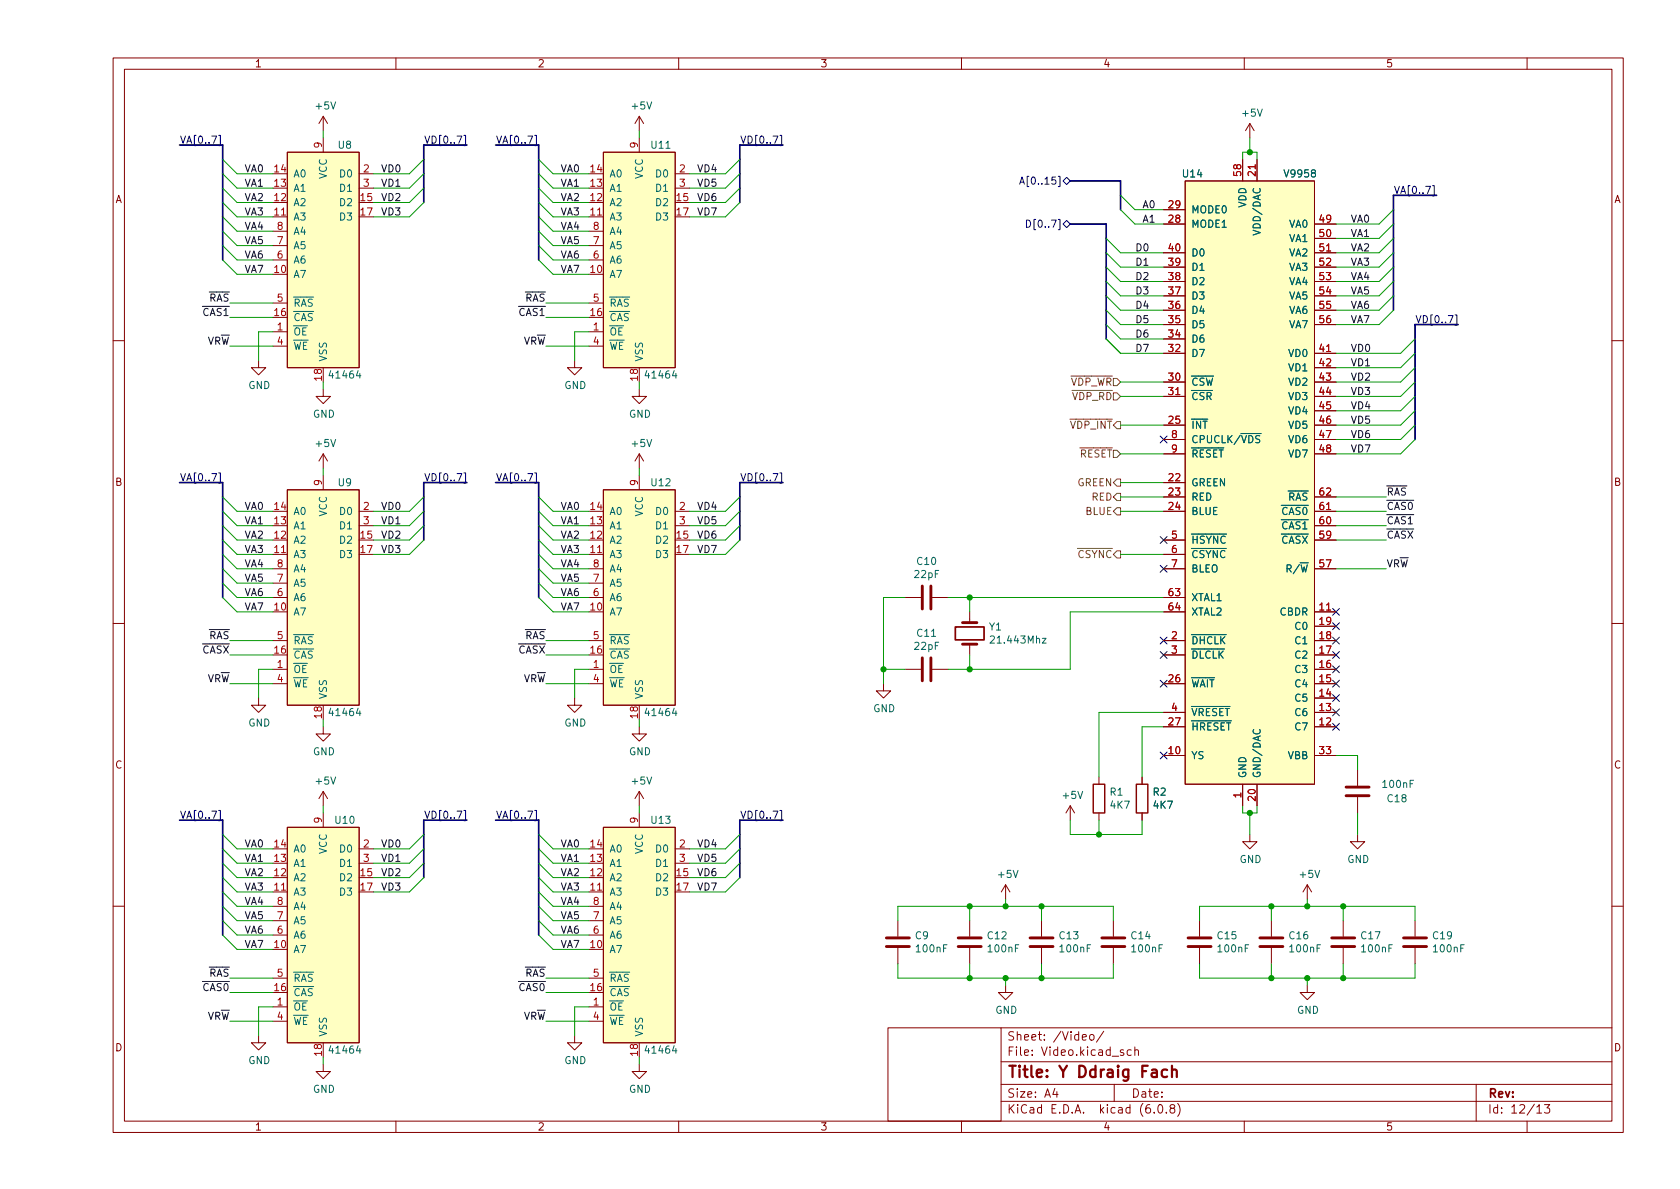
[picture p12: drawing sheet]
<svg xmlns="http://www.w3.org/2000/svg" width="297mm" height="210mm" viewBox="0 0 297 210" stroke-linecap="round" stroke-linejoin="round" font-family="sans-serif">
<g fill="none" stroke="#840000" stroke-width=".18">
<path d="M20 10.2h267v190.1h-267zM22 12.2h263v186.1h-263zM70 10.2v2M120 10.2v2M170 10.2v2M220 10.2v2M270 10.2v2M48.3 38.3h2.5M50.8 26.9h12.7v38.1h-12.7zM57.1 20.6v2.5M57.1 24.4v2.5M57.1 20.6l-.7 1.2"/>
<path d="M57.1 20.6l.8 1.2M63.5 30.7h2.5M63.5 33.3h2.5M104.1 38.3h2.6M106.7 26.9h12.7v38.1h-12.7zM113 20.6v2.5M113 24.4v2.5M113 20.6l-.7 1.2M113 20.6l.8 1.2M119.4 30.7h2.5M119.4 33.3h2.5M205.7 39.6h3.8"/>
<path d="M205.7 37.1h3.8M209.5 32h22.9v106.7h-22.9zM219.7 28.2v3.8M221 21.8l-.8 1.3M221 21.8v2.6M221 21.8l.7 1.3M222.2 28.2v3.8M232.4 39.6h3.8M48.3 58.7h2.5M48.3 53.6h2.5M48.3 46h2.5M48.3 43.4h2.5"/>
<path d="M48.3 40.9h2.5M104.1 58.7h2.6M104.1 53.6h2.6M104.1 46h2.6M104.1 43.4h2.6M104.1 40.9h2.6M205.7 59.9h3.8M205.7 57.4h3.8M205.7 54.9h3.8M205.7 52.3h3.8M205.7 49.8h3.8M205.7 47.2h3.8"/>
<path d="M205.7 44.7h3.8M232.4 57.4h3.8M232.4 54.9h3.8M232.4 52.3h3.8M232.4 49.8h3.8M232.4 47.2h3.8M232.4 44.7h3.8M232.4 42.2h3.8M20 60.2h2M45.7 63.7v1.3h1.3l-1.3 1.3-1.3-1.3h1.3M48.3 61.2h2.5M57.1 68.8v1.3h1.3l-1.3 1.3-1.2-1.3h1.2"/>
<path d="M101.6 63.7v1.3h1.3l-1.3 1.3-1.3-1.3h1.3M104.1 61.2h2.6M113 68.8v1.3h1.3l-1.3 1.3-1.2-1.3h1.2M205.7 75.2h3.8M205.7 67.6h3.8M205.7 70.1h3.8M205.7 62.5h3.8M205.7 77.7h3.8M232.4 75.2h3.8M232.4 67.6h3.8M232.4 70.1h3.8M232.4 62.5h3.8"/>
<path d="M232.4 65h3.8M232.4 72.6h3.8M232.4 77.7h3.8M285 60.2h2M48.3 98h2.5M50.8 86.6h12.7v38.1h-12.7zM57.1 80.3v2.5M57.1 84.1v2.5M57.1 80.3l-.7 1.2M57.1 80.3l.8 1.2M63.5 90.4h2.5M63.5 93h2.5"/>
<path d="M104.1 98h2.6M106.7 86.6h12.7v38.1h-12.7zM113 80.3v2.5M113 84.1v2.5M113 80.3l-.7 1.2M113 80.3l.8 1.2M119.4 90.4h2.5M119.4 93h2.5M205.7 98h3.8M205.7 90.4h3.8M205.7 85.3h3.8M205.7 87.9h3.8"/>
<path d="M205.7 80.3h3.8M205.7 95.5h3.8M232.4 90.4h3.8M232.4 93h3.8M232.4 87.9h3.8M232.4 80.3h3.8M232.4 95.5h3.8M20 110.2h2M48.3 118.4h2.5M48.3 113.3h2.5M48.3 105.7h2.5M48.3 103.1h2.5"/>
<path d="M48.3 100.6h2.5M104.1 118.4h2.6M104.1 113.3h2.6M104.1 105.7h2.6M104.1 103.1h2.6M104.1 100.6h2.6M160 118.4h2.8M160 105.7h2.8M164.8 118.4h2.8M164.8 105.7h2.8M171.4 108.2v1.9M171.4 113.9v1.9"/>
<path d="M205.7 113.3h3.8M205.7 105.7h3.8M205.7 100.6h3.8M205.7 108.2h3.8M205.7 115.8h3.8M232.4 118.4h3.8M232.4 113.3h3.8M232.4 100.6h3.8M232.4 108.2h3.8M232.4 115.8h3.8M232.4 110.7h3.8M285 110.2h2"/>
<path d="M45.7 123.4v1.3h1.3l-1.3 1.3-1.3-1.3h1.3M48.3 120.9h2.5M57.1 128.5v1.3h1.3l-1.3 1.3-1.2-1.3h1.2M57.1 139.9v2.6M57.1 139.9l-.7 1.3M57.1 139.9l.8 1.3M101.6 123.4v1.3h1.3l-1.3 1.3-1.3-1.3h1.3M104.1 120.9h2.6M113 128.5v1.3h1.3l-1.3 1.3-1.2-1.3h1.2M113 139.9l-.7 1.3M113 139.9v2.6M113 139.9l.8 1.3"/>
<path d="M156.2 120.9v1.3h1.3l-1.3 1.2-1.3-1.2h1.3M194.3 137.4v1.3M201.9 137.4v1.3M205.7 120.9h3.8M205.7 133.6h3.8M205.7 128.5h3.8M205.7 126h3.8M219.7 138.7v3.8M222.2 138.7v3.8M232.4 120.9h3.8M232.4 133.6h3.8M232.4 128.5h3.8"/>
<path d="M232.4 126h3.8M232.4 123.4h3.8M240 136.1v2.8M48.3 157.7h2.5M50.8 146.3h12.7v38.1h-12.7zM57.1 143.8v2.5M63.5 150.1h2.5M63.5 152.6h2.5M104.1 157.7h2.6M106.7 146.3h12.7v38.1h-12.7zM113 143.8v2.5M119.4 150.1h2.5"/>
<path d="M119.4 152.6h2.5M177.8 156.5l-.8 1.2M177.8 156.5v2.5M177.8 156.5l.8 1.2M189.2 142.5l-.7 1.3M189.2 142.5v2.5M189.2 142.5l.8 1.3M194.3 143.8v1.2M201.9 143.8v1.2M221 147.6v1.2h1.2l-1.2 1.3-1.3-1.3h1.3M231.1 156.5l-.7 1.2M231.1 156.5v2.5"/>
<path d="M231.1 156.5l.8 1.2M240 147.6v1.2h1.3l-1.3 1.3-1.2-1.3h1.2M240 141v2.8M20 160.2h2M48.3 178h2.5M48.3 173h2.5M48.3 165.3h2.5M48.3 162.8h2.5M48.3 160.3h2.5M104.1 178h2.6M104.1 173h2.6M104.1 165.3h2.6"/>
<path d="M104.1 162.8h2.6M104.1 160.3h2.6M158.7 162.8v2.8M158.7 167.6v2.8M171.4 162.8v2.8M171.4 167.6v2.8M177.8 174.2v1.3h1.3l-1.3 1.3-1.3-1.3h1.3M184.1 162.8v2.8M184.1 167.6v2.8M196.8 162.8v2.8M196.8 167.6v2.8M212.1 162.8v2.8"/>
<path d="M212.1 167.6v2.8M224.8 162.8v2.8M224.8 167.6v2.8M231.1 174.2v1.3h1.3l-1.3 1.3-1.2-1.3h1.2M237.5 162.8v2.8M237.5 167.6v2.8M250.2 162.8v2.8M250.2 167.6v2.8M285 160.2h2M45.7 183.1v1.3h1.3l-1.3 1.3-1.3-1.3h1.3M48.3 180.6h2.5M57.1 188.2v1.3h1.3l-1.3 1.2-1.2-1.2h1.2"/>
<path d="M70 198.3v2M101.6 183.1v1.3h1.3l-1.3 1.3-1.3-1.3h1.3M104.1 180.6h2.6M113 188.2v1.3h1.3l-1.3 1.2-1.2-1.2h1.2M120 198.3v2M157 181.8h20v16.5h-20zM170 198.3v2M177 194.8h108M177 191.8h108M177 187.8h108M177 181.8h108M186.5 192.5l-.4 1h1"/>
<path d="M186.9 193v1M191.4 183.4l.7-.1-.1-.3-.4-.1-.2 .2v.8h.6M192.7 183.1l.2-.2 .5 .2v.5l-.1 .3h-.4l-.2-.1zM195.1 182.4l-1.2 1.9M197 191.8v3M198.6 185.7l-.3-.1-.2 .2v.3l.5 .1v.4h-.5M200 185.7l-.4-.1-.3 .3v.4l.1 .3h.6M200.6 185.8l.3-.2 .3 .1 .1 .9M200.6 185.1v1.5M204.1 196.7v.1M204.9 195.4l.2-.1a.81 .81 0 0 1 .6 .7 .81 .81 0 0 1-.3 .8h-.2a.81 .81 0 0 1-.6-.6 .81 .81 0 0 1 .3-.8zM206.2 196.7v.1"/>
<path d="M207.1 196l-.2-.3v-.2l.2-.2 .5 .1 .1 .2-.1 .2-.6 .2-.1 .3v.4l.2 .1h.5l.1-.3-.1-.4-.2-.1M208.2 195.1a1.72 1.72 0 0 1 0 2.3M220 198.3v2M261 191.8v6.5M270 198.3v2M271.7 195.8l.5-.5v1.5M271.7 196.8h.9M273.1 195.3h.9l-.5 .6 .4 .1v.7l-.2 .1h-.4l-.2-.1"/>
</g>
<path d="M206.4 189.2l-.6-.1-.4 .4v.6l.2 .3 .2 .1 .6-.1M207.2 189.3a.5 .5 0 0 1 .9 .1v1.1M207.2 188.5v2" fill="none" stroke="#840000" stroke-width=".4"/>
<g fill="none" stroke="#840000" stroke-width=".51">
<path d="M163.1 103.6v4.1M163.1 116.3v4.1M164.6 103.6v4.1M164.6 116.3v4.1M170.2 110.1h2.5M170.2 113.9h2.5M238 139.2h4.1M238 140.7h4.1M156.7 167.4h4.1M156.7 165.9h4.1M169.4 167.4h4.1M169.4 165.9h4.1"/>
<path d="M182.1 167.4h4.1M182.1 165.9h4.1M194.8 167.4h4.1M194.8 165.9h4.1M210.1 167.4h4M210.1 165.9h4M222.8 167.4h4M222.8 165.9h4M235.5 167.4h4M235.5 165.9h4M248.2 167.4h4M248.2 165.9h4"/>
</g>
<g fill="#ffffc2" stroke="#ffffc2" stroke-width=".18">
<path d="M50.8 86.6h12.7v38.1h-12.7z"/>
<path d="M106.7 146.3h12.7v38.1h-12.7z"/>
<path d="M50.8 146.3h12.7v38.1h-12.7z"/>
<path d="M209.5 32h22.9v106.7h-22.9z"/>
<path d="M106.7 86.6h12.7v38.1h-12.7z"/>
<path d="M106.7 26.9h12.7v38.1h-12.7z"/>
<path d="M50.8 26.9h12.7v38.1h-12.7z"/>
</g>
<path d="M193.3 138.7h2v5.1h-2zM200.9 138.7h2v5.1h-2z" fill="none" stroke="#840000" stroke-width=".25"/>
<path d="M168.9 110.9h5.1v2.3h-5.1z" fill="none" stroke="#840000" stroke-width=".3"/>
<path d="M184.3 112.9h.7l-.7 .8h.7" fill="none" stroke="#006464" stroke-width=".18"/>
<g fill="none" stroke="#000084" stroke-width=".18">
<path d="M38.7 23.9h.3v1.9h-.3M82 23.9h.3v1.9h-.3M94.5 23.9h.3v1.9h-.3M137.9 23.9h.3v1.9h-.3M180.3 32.6l.4-1.3 .4 1.3M180.4 32.2h.6M181.5 38.9a.64 .64 0 0 1 .7 .7 .64 .64 0 0 1-.7 .6zM188 39.6l.6-.6 .6 .6-.6 .7zM188.6 31.4l.6 .6-.6 .6-.6-.6zM253.3 32.8h.3v1.8h-.3M257.3 55.7h.3v1.8h-.3M205.1 77.1l1.2 1.2"/>
<path d="M206.3 77.1l-1.2 1.2M38.7 83.6h.3v1.8h-.3M82 83.6h.3v1.8h-.3M94.5 83.6h.3v1.8h-.3M137.9 83.6h.3v1.8h-.3M205.1 94.9l1.2 1.2M205.1 100l1.2 1.2M206.3 94.9l-1.2 1.2M206.3 100l-1.2 1.2M205.1 115.2l1.2 1.2M205.1 112.7l1.2 1.2M206.3 115.2l-1.2 1.2"/>
<path d="M206.3 112.7l-1.2 1.2M235.6 112.7l1.2 1.2M235.6 115.2l1.2 1.2M235.6 107.6l1.2 1.2M235.6 110.1l1.2 1.2M235.6 117.7l1.2 1.3M236.8 112.7l-1.2 1.2M236.8 115.2l-1.2 1.2M236.8 107.6l-1.2 1.2M236.8 110.1l-1.2 1.2M236.8 117.7l-1.2 1.3M205.1 133l1.2 1.2"/>
<path d="M205.1 120.3l1.2 1.2M206.3 133l-1.2 1.2M206.3 120.3l-1.2 1.2M235.6 127.9l1.2 1.2M235.6 125.4l1.2 1.2M235.6 122.8l1.2 1.2M235.6 120.3l1.2 1.2M236.8 127.9l-1.2 1.2M236.8 125.4l-1.2 1.2M236.8 122.8l-1.2 1.2M236.8 120.3l-1.2 1.2M38.7 143.3h.3v1.8h-.3"/>
<path d="M82 143.3h.3v1.8h-.3M94.5 143.3h.3v1.8h-.3M137.9 143.3h.3v1.8h-.3"/>
</g>
<path d="M197.5 89.8h.6v1.3h-.6l-.7-.7zM197.5 84.7h.6v1.3h-.6l-.7-.7zM197.5 87.2h.6v1.3h-.6l-.7-.6z" fill="none" stroke="#725600" stroke-width=".18"/>
<g fill="none" stroke="#000084" stroke-width=".3">
<path d="M31.7 25.6h7.7v20.4M82.5 25.6h-7.6v10.2M87.6 25.6h7.6v20.4M138.4 25.6h-7.6v10.2M189.2 39.6h6.4v20.3M189.2 32h8.9v5.1M254 34.5h-7.6v20.4M257.8 57.4h-7.6v20.3M31.7 85.3h7.7v20.4M82.5 85.3h-7.6v10.2M87.6 85.3h7.6v20.4M138.4 85.3h-7.6v10.2"/>
<path d="M31.7 145h7.7v20.3M82.5 145h-7.6v10.2M87.6 145h7.6v20.3M138.4 145h-7.6v10.2"/>
</g>
<g fill="none" stroke="#009600" stroke-width=".18">
<path d="M39.4 38.3l2.5 2.6h6.4M39.4 35.8l2.5 2.5h6.4M39.4 30.7l2.5 2.6h6.4M39.4 33.3l2.5 2.5h6.4M39.4 28.2l2.5 2.5h6.4M57.1 23.1v1.3M74.9 35.8l-2.5 2.5h-6.4M74.9 30.7l-2.5 2.6h-6.4M74.9 33.3l-2.5 2.5h-6.4M74.9 28.2l-2.5 2.5h-6.4M95.2 38.3l2.6 2.6h6.3M95.2 35.8l2.6 2.5h6.3"/>
<path d="M95.2 30.7l2.6 2.6h6.3M95.2 33.3l2.6 2.5h6.3M95.2 28.2l2.6 2.5h6.3M113 23.1v1.3M130.8 35.8l-2.5 2.5h-6.4M130.8 30.7l-2.5 2.6h-6.4M130.8 33.3l-2.5 2.5h-6.4M130.8 28.2l-2.5 2.5h-6.4M198.1 37.1l2.6 2.5h5M198.1 34.5l2.6 2.6h5M219.7 28.2v-1.3h2.5v1.3M221 24.4v2.5"/>
<path d="M246.4 39.6l-2.6 2.6h-7.6M246.4 37.1l-2.6 2.5h-7.6M39.4 46l2.5 2.5h6.4M39.4 40.9l2.5 2.5h6.4M39.4 43.4l2.5 2.6h6.4M40.6 56.1h7.7M40.6 53.6h7.7M48.3 58.7h-2.6v5M95.2 46l2.6 2.5h6.3M95.2 40.9l2.6 2.5h6.3M95.2 43.4l2.6 2.6h6.3M96.5 56.1h7.6"/>
<path d="M96.5 53.6h7.6M104.1 58.7h-2.5v5M195.6 59.9l2.5 2.6h7.6M195.6 57.4l2.5 2.5h7.6M195.6 49.8l2.5 2.5h7.6M195.6 52.3l2.5 2.6h7.6M195.6 54.9l2.5 2.5h7.6M195.6 47.2l2.5 2.6h7.6M195.6 42.2l2.5 2.5h7.6M195.6 44.7l2.5 2.5h7.6M246.4 49.8l-2.6 2.5h-7.6M246.4 52.3l-2.6 2.6h-7.6"/>
<path d="M246.4 54.9l-2.6 2.5h-7.6M246.4 47.2l-2.6 2.6h-7.6M246.4 42.2l-2.6 2.5h-7.6M246.4 44.7l-2.6 2.5h-7.6M250.2 59.9l-2.6 2.6h-11.4M40.6 61.2h7.7M57.1 67.6v1.2M96.5 61.2h7.6M113 67.6v1.2M198.1 75.2h7.6M198.1 70.1h7.6M198.1 67.6h7.6"/>
<path d="M250.2 77.7l-2.6 2.6h-11.4M250.2 72.6l-2.6 2.6h-11.4M250.2 67.6l-2.6 2.5h-11.4M250.2 65l-2.6 2.6h-11.4M250.2 62.5l-2.6 2.5h-11.4M250.2 75.2l-2.6 2.5h-11.4M250.2 70.1l-2.6 2.5h-11.4M39.4 90.4l2.5 2.6h6.4M39.4 95.5l2.5 2.5h6.4M39.4 93l2.5 2.5h6.4M39.4 98l2.5 2.6h6.4M39.4 87.9l2.5 2.5h6.4"/>
<path d="M57.1 82.8v1.3M74.9 90.4l-2.5 2.6h-6.4M74.9 95.5l-2.5 2.5h-6.4M74.9 93l-2.5 2.5h-6.4M74.9 87.9l-2.5 2.5h-6.4M95.2 90.4l2.6 2.6h6.3M95.2 95.5l2.6 2.5h6.3M95.2 93l2.6 2.5h6.3M95.2 98l2.6 2.6h6.3M95.2 87.9l2.6 2.5h6.3M113 82.8v1.3M130.8 90.4l-2.5 2.6h-6.4"/>
<path d="M130.8 95.5l-2.5 2.5h-6.4M130.8 93l-2.5 2.5h-6.4M130.8 87.9l-2.5 2.5h-6.4M198.1 98h7.6M198.1 80.3h7.6M198.1 85.3h7.6M198.1 87.9h7.6M198.1 90.4h7.6M236.2 93h8.9M236.2 95.5h8.9M236.2 87.9h8.9M236.2 90.4h8.9"/>
<path d="M39.4 103.1l2.5 2.6h6.4M39.4 105.7l2.5 2.5h6.4M39.4 100.6l2.5 2.5h6.4M40.6 115.8h7.7M40.6 113.3h7.7M48.3 118.4h-2.6v5M95.2 103.1l2.6 2.6h6.3M95.2 105.7l2.6 2.5h6.3M95.2 100.6l2.6 2.5h6.3M96.5 115.8h7.6M96.5 113.3h7.6M104.1 118.4h-2.5v5"/>
<path d="M156.2 118.4h3.8M160 105.7h-3.8v15.2M167.6 105.7h38.1M171.4 105.7v2.5M171.4 115.8v2.6M205.7 108.2h-16.5v10.2h-21.6M236.2 100.6h8.9M40.6 120.9h7.7M57.1 127.2v1.3M96.5 120.9h7.6M113 127.2v1.3M205.7 128.5h-3.8v8.9"/>
<path d="M205.7 126h-11.4v11.4M236.2 133.6h3.8v2.5M39.4 157.7l2.5 2.6h6.4M39.4 150.1l2.5 2.5h6.4M39.4 152.6l2.5 2.6h6.4M39.4 147.6l2.5 2.5h6.4M39.4 155.2l2.5 2.5h6.4M57.1 142.5v1.3M74.9 150.1l-2.5 2.5h-6.4M74.9 152.6l-2.5 2.6h-6.4M74.9 147.6l-2.5 2.5h-6.4M74.9 155.2l-2.5 2.5h-6.4"/>
<path d="M95.2 157.7l2.6 2.6h6.3M95.2 150.1l2.6 2.5h6.3M95.2 152.6l2.6 2.6h6.3M95.2 147.6l2.6 2.5h6.3M95.2 155.2l2.6 2.5h6.3M113 142.5v1.3M130.8 150.1l-2.5 2.5h-6.4M130.8 152.6l-2.5 2.6h-6.4M130.8 147.6l-2.5 2.5h-6.4M130.8 155.2l-2.5 2.5h-6.4M177.8 159v1.3M189.2 145v2.6h12.7v-2.6"/>
<path d="M194.3 145v2.6M219.7 142.5v1.3h2.5v-1.3M221 143.8v3.8M231.1 159v1.3M240 143.8v3.8M39.4 162.8l2.5 2.5h6.4M39.4 160.3l2.5 2.5h6.4M39.4 165.3l2.5 2.6h6.4M40.6 173h7.7M40.6 175.5h7.7M48.3 178h-2.6v5.1M95.2 162.8l2.6 2.5h6.3"/>
<path d="M95.2 160.3l2.6 2.5h6.3M95.2 165.3l2.6 2.6h6.3M96.5 173h7.6M96.5 175.5h7.6M104.1 178h-2.5v5.1M158.7 170.4v2.6h38.1v-2.6M158.7 162.8v-2.5h38.1v2.5M171.4 160.3v2.5M171.4 170.4v2.6M177.8 173v1.2M184.1 160.3v2.5M184.1 170.4v2.6"/>
<path d="M212.1 170.4v2.6h38.1v-2.6M212.1 162.8v-2.5h38.1v2.5M224.8 160.3v2.5M224.8 170.4v2.6M231.1 173v1.2M237.5 160.3v2.5M237.5 170.4v2.6M40.6 180.6h7.7M57.1 186.9v1.3M96.5 180.6h7.6M113 186.9v1.3"/>
</g>
<g fill="#009600" stroke="#009600" stroke-width=".18">
<circle cx="221" cy="26.9" r=".46"/>
<circle cx="194.3" cy="147.6" r=".46"/>
<circle cx="221" cy="143.8" r=".46"/>
<circle cx="171.4" cy="118.4" r=".46"/>
<circle cx="156.2" cy="118.4" r=".46"/>
<circle cx="171.4" cy="105.7" r=".46"/>
<circle cx="231.1" cy="160.3" r=".46"/>
<circle cx="224.8" cy="160.3" r=".46"/>
<circle cx="231.1" cy="173" r=".46"/>
<circle cx="224.8" cy="173" r=".46"/>
<circle cx="237.5" cy="173" r=".46"/>
<circle cx="237.5" cy="160.3" r=".46"/>
<circle cx="184.1" cy="160.3" r=".46"/>
<circle cx="171.4" cy="160.3" r=".46"/>
<circle cx="177.8" cy="160.3" r=".46"/>
<circle cx="171.4" cy="173" r=".46"/>
<circle cx="184.1" cy="173" r=".46"/>
<circle cx="177.8" cy="173" r=".46"/>
</g>
<text font-size="2.8" fill="#840000" x="178" y="190.6">Title: Y Ddraig Fach</text>
<g font-size="2.1" fill="#840000">
<text x="178" y="184">Sheet: /Video/</text>
<text x="178" y="186.7">File: Video.kicad_sch</text>
<text x="178" y="196.9">KiCad E.D.A. kicad (6.0.8)</text>
<text x="178" y="194.1">Size: A4</text>
<text x="200" y="194.1">Date:</text>
<text x="263" y="194.1">Rev:</text>
<text x="263" y="196.9">Id: 12/13</text>
</g>
<g font-size="1.8" fill="#840000">
<text x="45" y="11.9">1</text>
<text x="95" y="11.9">2</text>
<text x="145" y="11.9">3</text>
<text x="195" y="11.9">4</text>
<text x="245" y="11.9">5</text>
<text x="20.3" y="35.9">A</text>
<text x="285.3" y="35.9">A</text>
<text x="20.3" y="85.9">B</text>
<text x="285.3" y="85.9">B</text>
<text x="20.3" y="135.9">C</text>
<text x="285.3" y="135.9">C</text>
<text x="20.3" y="185.9">D</text>
<text x="285.3" y="185.9">D</text>
<text x="45" y="199.9">1</text>
<text x="95" y="199.9">2</text>
<text x="145" y="199.9">3</text>
<text x="195" y="199.9">4</text>
<text x="245" y="199.9">5</text>
</g>
<g font-size="1.8" fill="#006464">
<text x="55.9" y="19.3">+5V</text>
<text x="111.8" y="19.3">+5V</text>
<text x="219.8" y="20.6">+5V</text>
<text x="59.8" y="26.3">U8</text>
<text x="115.2" y="26.3">U11</text>
<text x="51.8" y="33.9">A1</text>
<text x="51.8" y="31.4">A0</text>
<text x="57.8" y="31.7" transform="rotate(-90 57.8 31.7)">VCC</text>
<text x="60.2" y="31.4">D0</text>
<text x="60.2" y="33.9">D1</text>
<text x="107.7" y="33.9">A1</text>
<text x="107.7" y="31.4">A0</text>
<text x="113.7" y="31.7" transform="rotate(-90 113.7 31.7)">VCC</text>
<text x="116.1" y="31.4">D0</text>
<text x="116.1" y="33.9">D1</text>
<text x="209.2" y="31.4">U14</text>
<text x="227.3" y="31.4">V9958</text>
<text x="51.8" y="39">A3</text>
<text x="51.8" y="36.4">A2</text>
<text x="51.8" y="41.5">A4</text>
<text x="60.2" y="36.4">D2</text>
<text x="60.2" y="39">D3</text>
<text x="107.7" y="39">A3</text>
<text x="107.7" y="36.4">A2</text>
<text x="107.7" y="41.5">A4</text>
<text x="116.1" y="36.4">D2</text>
<text x="116.1" y="39">D3</text>
<text x="210.6" y="40.3">MODE1</text>
<text x="210.6" y="37.7">MODE0</text>
<text x="220.3" y="36.7" transform="rotate(-90 220.3 36.7)">VDD</text>
<text x="222.9" y="41.1" transform="rotate(-90 222.9 41.1)">VDD/DAC</text>
<text x="228" y="40.3">VA0</text>
<text x="51.8" y="46.6">A6</text>
<text x="51.8" y="44.1">A5</text>
<text x="107.7" y="46.6">A6</text>
<text x="107.7" y="44.1">A5</text>
<text x="210.6" y="47.9">D1</text>
<text x="210.6" y="45.3">D0</text>
<text x="228" y="42.8">VA1</text>
<text x="228" y="45.3">VA2</text>
<text x="228" y="47.9">VA3</text>
<text x="51.8" y="49.1">A7</text>
<text x="107.7" y="49.1">A7</text>
<text x="210.6" y="53">D3</text>
<text x="210.6" y="50.4">D2</text>
<text x="228" y="50.4">VA4</text>
<text x="228" y="53">VA5</text>
<text x="51.8" y="59.3">~{OE}</text>
<text x="51.8" y="56.8">~{CAS}</text>
<text x="51.8" y="54.2">~{RAS}</text>
<text x="107.7" y="59.3">~{OE}</text>
<text x="107.7" y="56.8">~{CAS}</text>
<text x="107.7" y="54.2">~{RAS}</text>
<text x="210.6" y="58">D5</text>
<text x="210.6" y="55.5">D4</text>
<text x="228" y="55.5">VA6</text>
<text x="228" y="58">VA7</text>
<text x="51.8" y="61.8">~{WE}</text>
<text x="57.8" y="64" transform="rotate(-90 57.8 64)">VSS</text>
<text x="107.7" y="61.8">~{WE}</text>
<text x="113.7" y="64" transform="rotate(-90 113.7 64)">VSS</text>
<text x="210.6" y="63.1">D7</text>
<text x="210.6" y="60.6">D6</text>
<text x="228" y="63.1">VD0</text>
<text x="228" y="65.7">VD1</text>
<text x="43.9" y="68.8">GND</text>
<text x="58.5" y="66.9">41464</text>
<text x="99.8" y="68.8">GND</text>
<text x="114.4" y="66.9">41464</text>
<text x="210.6" y="68.2">~{CSW}</text>
<text x="210.6" y="70.7">~{CSR}</text>
<text x="228" y="68.2">VD2</text>
<text x="228" y="70.7">VD3</text>
<text x="55.3" y="73.9">GND</text>
<text x="111.2" y="73.9">GND</text>
<text x="210.6" y="75.8">~{INT}</text>
<text x="228" y="73.3">VD4</text>
<text x="228" y="75.8">VD5</text>
<text x="55.9" y="79">+5V</text>
<text x="111.8" y="79">+5V</text>
<text x="210.6" y="78.4">CPUCLK/~{VDS}</text>
<text x="210.6" y="80.9">~{RESET}</text>
<text x="228" y="78.4">VD6</text>
<text x="228" y="80.9">VD7</text>
<text x="59.8" y="86">U9</text>
<text x="115.2" y="86">U12</text>
<text x="210.6" y="86">GREEN</text>
<text x="210.6" y="88.5">RED</text>
<text x="226.3" y="88.5">~{RAS}</text>
<text x="51.8" y="93.6">A1</text>
<text x="51.8" y="91.1">A0</text>
<text x="57.8" y="91.4" transform="rotate(-90 57.8 91.4)">VCC</text>
<text x="60.2" y="91.1">D0</text>
<text x="60.2" y="93.6">D1</text>
<text x="107.7" y="93.6">A1</text>
<text x="107.7" y="91.1">A0</text>
<text x="113.7" y="91.4" transform="rotate(-90 113.7 91.4)">VCC</text>
<text x="116.1" y="91.1">D0</text>
<text x="116.1" y="93.6">D1</text>
<text x="210.6" y="91.1">BLUE</text>
<text x="225.3" y="93.6">~{CAS1}</text>
<text x="225.3" y="91.1">~{CAS0}</text>
<text x="51.8" y="98.7">A3</text>
<text x="51.8" y="96.1">A2</text>
<text x="51.8" y="101.2">A4</text>
<text x="60.2" y="96.1">D2</text>
<text x="60.2" y="98.7">D3</text>
<text x="107.7" y="98.7">A3</text>
<text x="107.7" y="96.1">A2</text>
<text x="107.7" y="101.2">A4</text>
<text x="116.1" y="96.1">D2</text>
<text x="116.1" y="98.7">D3</text>
<text x="162.2" y="99.9">C10</text>
<text x="210.6" y="96.1">~{HSYNC}</text>
<text x="210.6" y="98.7">~{CSYNC}</text>
<text x="210.6" y="101.2">BLEO</text>
<text x="225.1" y="96.1">~{CASX}</text>
<text x="226.6" y="101.2">R/~{W}</text>
<text x="51.8" y="106.3">A6</text>
<text x="51.8" y="103.8">A5</text>
<text x="107.7" y="106.3">A6</text>
<text x="107.7" y="103.8">A5</text>
<text x="161.8" y="102.2">22pF</text>
<text x="210.6" y="106.3">XTAL1</text>
<text x="51.8" y="108.8">A7</text>
<text x="51.8" y="113.9">~{RAS}</text>
<text x="107.7" y="108.8">A7</text>
<text x="107.7" y="113.9">~{RAS}</text>
<text x="162.2" y="112.6">C11</text>
<text x="174.9" y="111.5">Y1</text>
<text x="175.6" y="113.8">21.443Mhz</text>
<text x="210.6" y="113.9">~{DHCLK}</text>
<text x="210.6" y="108.8">XTAL2</text>
<text x="226.3" y="108.8">CBDR</text>
<text x="229.1" y="113.9">C1</text>
<text x="229.1" y="111.4">C0</text>
<text x="51.8" y="119">~{OE}</text>
<text x="51.8" y="116.5">~{CAS}</text>
<text x="107.7" y="119">~{OE}</text>
<text x="107.7" y="116.5">~{CAS}</text>
<text x="161.8" y="114.9">22pF</text>
<text x="210.6" y="116.5">~{DLCLK}</text>
<text x="229.1" y="119">C3</text>
<text x="229.1" y="116.5">C2</text>
<text x="51.8" y="121.5">~{WE}</text>
<text x="57.8" y="123.7" transform="rotate(-90 57.8 123.7)">VSS</text>
<text x="107.7" y="121.5">~{WE}</text>
<text x="113.7" y="123.7" transform="rotate(-90 113.7 123.7)">VSS</text>
<text x="154.4" y="125.9">GND</text>
<text x="210.6" y="121.5">~{WAIT}</text>
<text x="229.1" y="124.1">C5</text>
<text x="229.1" y="121.5">C4</text>
<text x="43.9" y="128.5">GND</text>
<text x="58.5" y="126.6">41464</text>
<text x="99.8" y="128.5">GND</text>
<text x="114.4" y="126.6">41464</text>
<text x="210.6" y="129.2">~{HRESET}</text>
<text x="210.6" y="126.6">~{VRESET}</text>
<text x="229.1" y="129.2">C7</text>
<text x="229.1" y="126.6">C6</text>
<text x="55.3" y="133.5">GND</text>
<text x="111.2" y="133.5">GND</text>
<text x="210.6" y="134.2">YS</text>
<text x="220.3" y="137.7" transform="rotate(-90 220.3 137.7)">GND</text>
<text x="222.9" y="137.7" transform="rotate(-90 222.9 137.7)">GND/DAC</text>
<text x="227.7" y="134.2">VBB</text>
<text x="55.9" y="138.7">+5V</text>
<text x="111.8" y="138.7">+5V</text>
<text x="188" y="141.3">+5V</text>
<text x="196.3" y="140.7">R1</text>
<text x="196.4" y="143">4K7</text>
<text x="203.9" y="140.7">R2</text>
<text x="204" y="143">4K7</text>
<text x="244.6" y="139.3">100nF</text>
<text x="245.4" y="141.9">C18</text>
<text x="59.3" y="145.7">U10</text>
<text x="115.2" y="145.7">U13</text>
<text x="51.8" y="155.8">A2</text>
<text x="51.8" y="153.3">A1</text>
<text x="51.8" y="150.7">A0</text>
<text x="57.8" y="151" transform="rotate(-90 57.8 151)">VCC</text>
<text x="60.2" y="155.8">D2</text>
<text x="60.2" y="150.7">D0</text>
<text x="60.2" y="153.3">D1</text>
<text x="107.7" y="155.8">A2</text>
<text x="107.7" y="153.3">A1</text>
<text x="107.7" y="150.7">A0</text>
<text x="113.7" y="151" transform="rotate(-90 113.7 151)">VCC</text>
<text x="116.1" y="155.8">D2</text>
<text x="116.1" y="150.7">D0</text>
<text x="116.1" y="153.3">D1</text>
<text x="176.6" y="155.2">+5V</text>
<text x="219.1" y="152.6">GND</text>
<text x="229.9" y="155.2">+5V</text>
<text x="238.2" y="152.6">GND</text>
<text x="51.8" y="158.4">A3</text>
<text x="51.8" y="160.9">A4</text>
<text x="60.2" y="158.4">D3</text>
<text x="107.7" y="158.4">A3</text>
<text x="107.7" y="160.9">A4</text>
<text x="116.1" y="158.4">D3</text>
<text x="51.8" y="166">A6</text>
<text x="51.8" y="163.4">A5</text>
<text x="107.7" y="166">A6</text>
<text x="107.7" y="163.4">A5</text>
<text x="161.9" y="166.1">C9</text>
<text x="174.7" y="166.1">C12</text>
<text x="187.4" y="166.1">C13</text>
<text x="200.1" y="166.1">C14</text>
<text x="215.3" y="166.1">C15</text>
<text x="228" y="166.1">C16</text>
<text x="240.7" y="166.1">C17</text>
<text x="253.4" y="166.1">C19</text>
<text x="51.8" y="168.5">A7</text>
<text x="51.8" y="173.6">~{RAS}</text>
<text x="107.7" y="168.5">A7</text>
<text x="107.7" y="173.6">~{RAS}</text>
<text x="162.1" y="168.4">100nF</text>
<text x="174.8" y="168.4">100nF</text>
<text x="187.5" y="168.4">100nF</text>
<text x="200.2" y="168.4">100nF</text>
<text x="215.5" y="168.4">100nF</text>
<text x="228.2" y="168.4">100nF</text>
<text x="240.9" y="168.4">100nF</text>
<text x="253.6" y="168.4">100nF</text>
<text x="51.8" y="178.7">~{OE}</text>
<text x="51.8" y="176.1">~{CAS}</text>
<text x="107.7" y="178.7">~{OE}</text>
<text x="107.7" y="176.1">~{CAS}</text>
<text x="176" y="179.3">GND</text>
<text x="229.3" y="179.3">GND</text>
<text x="51.8" y="181.2">~{WE}</text>
<text x="57.8" y="183.4" transform="rotate(-90 57.8 183.4)">VSS</text>
<text x="107.7" y="181.2">~{WE}</text>
<text x="113.7" y="183.4" transform="rotate(-90 113.7 183.4)">VSS</text>
<text x="43.9" y="188.2">GND</text>
<text x="58.5" y="186.3">41464</text>
<text x="99.8" y="188.2">GND</text>
<text x="114.4" y="186.3">41464</text>
<text x="55.3" y="193.2">GND</text>
<text x="111.2" y="193.2">GND</text>
</g>
<g font-size="1.8" fill="#000084">
<text x="31.7" y="25.4">VA[0..7]</text>
<text x="74.9" y="25.4">VD[0..7]</text>
<text x="87.6" y="25.4">VA[0..7]</text>
<text x="130.8" y="25.4">VD[0..7]</text>
<text x="181.5" y="32.6">A[0..15]</text>
<text x="246.4" y="34.3">VA[0..7]</text>
<text x="182.5" y="40.3">D[0..7]</text>
<text x="250.2" y="57.1">VD[0..7]</text>
<text x="31.7" y="85.1">VA[0..7]</text>
<text x="74.9" y="85.1">VD[0..7]</text>
<text x="87.6" y="85.1">VA[0..7]</text>
<text x="130.8" y="85.1">VD[0..7]</text>
<text x="31.7" y="144.8">VA[0..7]</text>
<text x="74.9" y="144.8">VD[0..7]</text>
<text x="87.6" y="144.8">VA[0..7]</text>
<text x="130.8" y="144.8">VD[0..7]</text>
</g>
<g font-size="1.8" fill="#a90000">
<text x="56.9" y="26.1" transform="rotate(-90 56.9 26.1)">9</text>
<text x="112.8" y="26.1" transform="rotate(-90 112.8 26.1)">9</text>
<text x="48.5" y="35.6">12</text>
<text x="48.5" y="33">13</text>
<text x="48.5" y="30.5">14</text>
<text x="63.8" y="35.6">15</text>
<text x="64.3" y="30.5">2</text>
<text x="64.3" y="33">3</text>
<text x="104.4" y="35.6">12</text>
<text x="104.4" y="33">13</text>
<text x="104.4" y="30.5">14</text>
<text x="119.7" y="35.6">15</text>
<text x="120.2" y="30.5">2</text>
<text x="120.2" y="33">3</text>
<text x="219.5" y="31.1" transform="rotate(-90 219.5 31.1)">58</text>
<text x="222" y="31.1" transform="rotate(-90 222 31.1)">21</text>
<text x="48.5" y="38.1">11</text>
<text x="49" y="40.6">8</text>
<text x="63.8" y="38.1">17</text>
<text x="104.4" y="38.1">11</text>
<text x="104.9" y="40.6">8</text>
<text x="119.7" y="38.1">17</text>
<text x="206.7" y="39.4">28</text>
<text x="206.7" y="36.8">29</text>
<text x="233.3" y="39.4">49</text>
<text x="233.3" y="41.9">50</text>
<text x="49" y="45.7">6</text>
<text x="49" y="43.2">7</text>
<text x="104.9" y="45.7">6</text>
<text x="104.9" y="43.2">7</text>
<text x="206.7" y="47">39</text>
<text x="206.7" y="44.4">40</text>
<text x="233.3" y="44.4">51</text>
<text x="233.3" y="47">52</text>
<text x="48.5" y="48.3">10</text>
<text x="49" y="53.3">5</text>
<text x="104.4" y="48.3">10</text>
<text x="104.9" y="53.3">5</text>
<text x="206.7" y="52.1">37</text>
<text x="206.7" y="49.5">38</text>
<text x="233.3" y="49.5">53</text>
<text x="233.3" y="52.1">54</text>
<text x="48.5" y="55.9">16</text>
<text x="49" y="58.4">1</text>
<text x="104.4" y="55.9">16</text>
<text x="104.9" y="58.4">1</text>
<text x="206.7" y="59.7">34</text>
<text x="206.7" y="57.1">35</text>
<text x="206.7" y="54.6">36</text>
<text x="233.3" y="54.6">55</text>
<text x="233.3" y="57.1">56</text>
<text x="49" y="61">4</text>
<text x="104.9" y="61">4</text>
<text x="206.7" y="62.2">32</text>
<text x="233.3" y="62.2">41</text>
<text x="233.3" y="64.8">42</text>
<text x="56.9" y="67.3" transform="rotate(-90 56.9 67.3)">18</text>
<text x="112.8" y="67.3" transform="rotate(-90 112.8 67.3)">18</text>
<text x="206.7" y="67.3">30</text>
<text x="206.7" y="69.8">31</text>
<text x="233.3" y="67.3">43</text>
<text x="233.3" y="69.8">44</text>
<text x="206.7" y="74.9">25</text>
<text x="207.2" y="77.5">8</text>
<text x="233.3" y="72.4">45</text>
<text x="233.3" y="74.9">46</text>
<text x="233.3" y="77.5">47</text>
<text x="207.2" y="80">9</text>
<text x="233.3" y="80">48</text>
<text x="56.9" y="85.8" transform="rotate(-90 56.9 85.8)">9</text>
<text x="112.8" y="85.8" transform="rotate(-90 112.8 85.8)">9</text>
<text x="206.7" y="85.1">22</text>
<text x="206.7" y="87.6">23</text>
<text x="233.3" y="87.6">62</text>
<text x="48.5" y="95.2">12</text>
<text x="48.5" y="92.7">13</text>
<text x="48.5" y="90.2">14</text>
<text x="63.8" y="95.2">15</text>
<text x="64.3" y="90.2">2</text>
<text x="64.3" y="92.7">3</text>
<text x="104.4" y="95.2">12</text>
<text x="104.4" y="92.7">13</text>
<text x="104.4" y="90.2">14</text>
<text x="119.7" y="95.2">15</text>
<text x="120.2" y="90.2">2</text>
<text x="120.2" y="92.7">3</text>
<text x="206.7" y="90.2">24</text>
<text x="207.2" y="95.2">5</text>
<text x="233.3" y="95.2">59</text>
<text x="233.3" y="92.7">60</text>
<text x="233.3" y="90.2">61</text>
<text x="48.5" y="97.8">11</text>
<text x="49" y="100.3">8</text>
<text x="63.8" y="97.8">17</text>
<text x="104.4" y="97.8">11</text>
<text x="104.9" y="100.3">8</text>
<text x="119.7" y="97.8">17</text>
<text x="207.2" y="97.8">6</text>
<text x="207.2" y="100.3">7</text>
<text x="233.3" y="100.3">57</text>
<text x="48.5" y="107.9">10</text>
<text x="49" y="105.4">6</text>
<text x="49" y="102.9">7</text>
<text x="104.4" y="107.9">10</text>
<text x="104.9" y="105.4">6</text>
<text x="104.9" y="102.9">7</text>
<text x="206.7" y="105.4">63</text>
<text x="206.7" y="107.9">64</text>
<text x="233.3" y="107.9">11</text>
<text x="49" y="113">5</text>
<text x="104.9" y="113">5</text>
<text x="207.2" y="113">2</text>
<text x="233.3" y="113">18</text>
<text x="233.3" y="110.5">19</text>
<text x="48.5" y="115.6">16</text>
<text x="49" y="118.1">1</text>
<text x="104.4" y="115.6">16</text>
<text x="104.9" y="118.1">1</text>
<text x="207.2" y="115.6">3</text>
<text x="233.3" y="118.1">16</text>
<text x="233.3" y="115.6">17</text>
<text x="49" y="120.6">4</text>
<text x="104.9" y="120.6">4</text>
<text x="206.7" y="120.6">26</text>
<text x="207.2" y="125.7">4</text>
<text x="233.3" y="125.7">13</text>
<text x="233.3" y="123.2">14</text>
<text x="233.3" y="120.6">15</text>
<text x="56.9" y="127" transform="rotate(-90 56.9 127)">18</text>
<text x="112.8" y="127" transform="rotate(-90 112.8 127)">18</text>
<text x="206.7" y="128.3">27</text>
<text x="233.3" y="128.3">12</text>
<text x="206.7" y="133.3">10</text>
<text x="233.3" y="133.3">33</text>
<text x="219.5" y="141.1" transform="rotate(-90 219.5 141.1)">1</text>
<text x="222" y="141.6" transform="rotate(-90 222 141.6)">20</text>
<text x="48.5" y="149.9">14</text>
<text x="56.9" y="145.5" transform="rotate(-90 56.9 145.5)">9</text>
<text x="64.3" y="149.9">2</text>
<text x="104.4" y="149.9">14</text>
<text x="112.8" y="145.5" transform="rotate(-90 112.8 145.5)">9</text>
<text x="120.2" y="149.9">2</text>
<text x="48.5" y="154.9">12</text>
<text x="48.5" y="152.4">13</text>
<text x="63.8" y="154.9">15</text>
<text x="64.3" y="152.4">3</text>
<text x="104.4" y="154.9">12</text>
<text x="104.4" y="152.4">13</text>
<text x="119.7" y="154.9">15</text>
<text x="120.2" y="152.4">3</text>
<text x="48.5" y="157.5">11</text>
<text x="49" y="160">8</text>
<text x="63.8" y="157.5">17</text>
<text x="104.4" y="157.5">11</text>
<text x="104.9" y="160">8</text>
<text x="119.7" y="157.5">17</text>
<text x="48.5" y="167.6">10</text>
<text x="49" y="165.1">6</text>
<text x="49" y="162.6">7</text>
<text x="104.4" y="167.6">10</text>
<text x="104.9" y="165.1">6</text>
<text x="104.9" y="162.6">7</text>
<text x="49" y="172.7">5</text>
<text x="104.9" y="172.7">5</text>
<text x="48.5" y="175.3">16</text>
<text x="49" y="177.8">1</text>
<text x="104.4" y="175.3">16</text>
<text x="104.9" y="177.8">1</text>
<text x="49" y="180.3">4</text>
<text x="104.9" y="180.3">4</text>
<text x="56.9" y="186.7" transform="rotate(-90 56.9 186.7)">18</text>
<text x="112.8" y="186.7" transform="rotate(-90 112.8 186.7)">18</text>
</g>
<g font-size="1.8" fill="#0f0f0f">
<text x="43.2" y="33">VA1</text>
<text x="43.2" y="30.5">VA0</text>
<text x="43.2" y="35.5">VA2</text>
<text x="67.3" y="35.5">VD2</text>
<text x="67.3" y="30.5">VD0</text>
<text x="67.3" y="33">VD1</text>
<text x="99.1" y="30.5">VA0</text>
<text x="99.1" y="33">VA1</text>
<text x="99.1" y="35.5">VA2</text>
<text x="123.2" y="30.5">VD4</text>
<text x="123.2" y="35.5">VD6</text>
<text x="123.2" y="33">VD5</text>
<text x="43.2" y="38.1">VA3</text>
<text x="43.2" y="40.6">VA4</text>
<text x="67.3" y="38.1">VD3</text>
<text x="99.1" y="38.1">VA3</text>
<text x="99.1" y="40.6">VA4</text>
<text x="123.2" y="38.1">VD7</text>
<text x="201.9" y="36.8">A0</text>
<text x="201.9" y="39.4">A1</text>
<text x="238.8" y="41.9">VA1</text>
<text x="238.8" y="39.4">VA0</text>
<text x="43.2" y="43.2">VA5</text>
<text x="43.2" y="45.7">VA6</text>
<text x="99.1" y="45.7">VA6</text>
<text x="99.1" y="43.2">VA5</text>
<text x="200.7" y="47">D1</text>
<text x="200.7" y="44.4">D0</text>
<text x="238.8" y="44.4">VA2</text>
<text x="238.8" y="47">VA3</text>
<text x="35.5" y="53.3">~{RAS}</text>
<text x="43.2" y="48.2">VA7</text>
<text x="91.4" y="53.3">~{RAS}</text>
<text x="99.1" y="48.2">VA7</text>
<text x="200.7" y="52.1">D3</text>
<text x="200.7" y="49.5">D2</text>
<text x="238.8" y="52.1">VA5</text>
<text x="238.8" y="49.5">VA4</text>
<text x="34.5" y="55.9">~{CAS1}</text>
<text x="90.4" y="55.9">~{CAS1}</text>
<text x="200.7" y="57.1">D5</text>
<text x="200.7" y="59.7">D6</text>
<text x="200.7" y="54.6">D4</text>
<text x="238.8" y="57.1">VA7</text>
<text x="238.8" y="54.6">VA6</text>
<text x="35.1" y="60.9">VR~{W}</text>
<text x="91" y="60.9">VR~{W}</text>
<text x="200.7" y="62.2">D7</text>
<text x="238.8" y="62.2">VD0</text>
<text x="238.8" y="64.8">VD1</text>
<text x="238.8" y="67.3">VD2</text>
<text x="238.8" y="69.8">VD3</text>
<text x="238.8" y="74.9">VD5</text>
<text x="238.8" y="77.5">VD6</text>
<text x="238.8" y="72.4">VD4</text>
<text x="238.8" y="80">VD7</text>
<text x="245.1" y="87.6">~{RAS}</text>
<text x="43.2" y="95.2">VA2</text>
<text x="43.2" y="90.2">VA0</text>
<text x="43.2" y="92.7">VA1</text>
<text x="67.3" y="92.7">VD1</text>
<text x="67.3" y="90.2">VD0</text>
<text x="67.3" y="95.2">VD2</text>
<text x="99.1" y="90.2">VA0</text>
<text x="99.1" y="92.7">VA1</text>
<text x="99.1" y="95.2">VA2</text>
<text x="123.2" y="95.2">VD6</text>
<text x="123.2" y="92.7">VD5</text>
<text x="123.2" y="90.2">VD4</text>
<text x="245.1" y="92.7">~{CAS1}</text>
<text x="245.1" y="90.2">~{CAS0}</text>
<text x="245.1" y="95.2">~{CASX}</text>
<text x="43.2" y="97.8">VA3</text>
<text x="43.2" y="100.3">VA4</text>
<text x="67.3" y="97.8">VD3</text>
<text x="99.1" y="97.8">VA3</text>
<text x="99.1" y="100.3">VA4</text>
<text x="123.2" y="97.8">VD7</text>
<text x="245.1" y="100.3">VR~{W}</text>
<text x="43.2" y="107.9">VA7</text>
<text x="43.2" y="105.4">VA6</text>
<text x="43.2" y="102.9">VA5</text>
<text x="99.1" y="102.9">VA5</text>
<text x="99.1" y="107.9">VA7</text>
<text x="99.1" y="105.4">VA6</text>
<text x="35.5" y="113">~{RAS}</text>
<text x="91.4" y="113">~{RAS}</text>
<text x="34.4" y="115.6">~{CASX}</text>
<text x="90.2" y="115.6">~{CASX}</text>
<text x="35.1" y="120.6">VR~{W}</text>
<text x="91" y="120.6">VR~{W}</text>
<text x="43.2" y="149.8">VA0</text>
<text x="67.3" y="149.8">VD0</text>
<text x="99.1" y="149.8">VA0</text>
<text x="123.2" y="149.8">VD4</text>
<text x="43.2" y="152.4">VA1</text>
<text x="43.2" y="154.9">VA2</text>
<text x="67.3" y="154.9">VD2</text>
<text x="67.3" y="152.4">VD1</text>
<text x="99.1" y="154.9">VA2</text>
<text x="99.1" y="152.4">VA1</text>
<text x="123.2" y="154.9">VD6</text>
<text x="123.2" y="152.4">VD5</text>
<text x="43.2" y="157.5">VA3</text>
<text x="43.2" y="160">VA4</text>
<text x="67.3" y="157.5">VD3</text>
<text x="99.1" y="160">VA4</text>
<text x="99.1" y="157.5">VA3</text>
<text x="123.2" y="157.5">VD7</text>
<text x="43.2" y="162.5">VA5</text>
<text x="43.2" y="167.6">VA7</text>
<text x="43.2" y="165.1">VA6</text>
<text x="99.1" y="162.5">VA5</text>
<text x="99.1" y="165.1">VA6</text>
<text x="99.1" y="167.6">VA7</text>
<text x="35.5" y="172.7">~{RAS}</text>
<text x="91.4" y="172.7">~{RAS}</text>
<text x="34.5" y="175.2">~{CAS0}</text>
<text x="90.4" y="175.2">~{CAS0}</text>
<text x="35.1" y="180.3">VR~{W}</text>
<text x="91" y="180.3">VR~{W}</text>
</g>
<g font-size="1.8" fill="#725600">
<text x="187.8" y="68.2">~{VDP_WR}</text>
<text x="188.2" y="70.7">~{VDP_RD}</text>
<text x="187.9" y="75.8">~{VDP_INT}</text>
<text x="189.5" y="80.9">~{RESET}</text>
<text x="190.5" y="86">GREEN</text>
<text x="193" y="88.5">RED</text>
<text x="191.9" y="91.1">BLUE</text>
<text x="189.2" y="98.7">~{CSYNC}</text>
</g>
</svg>
